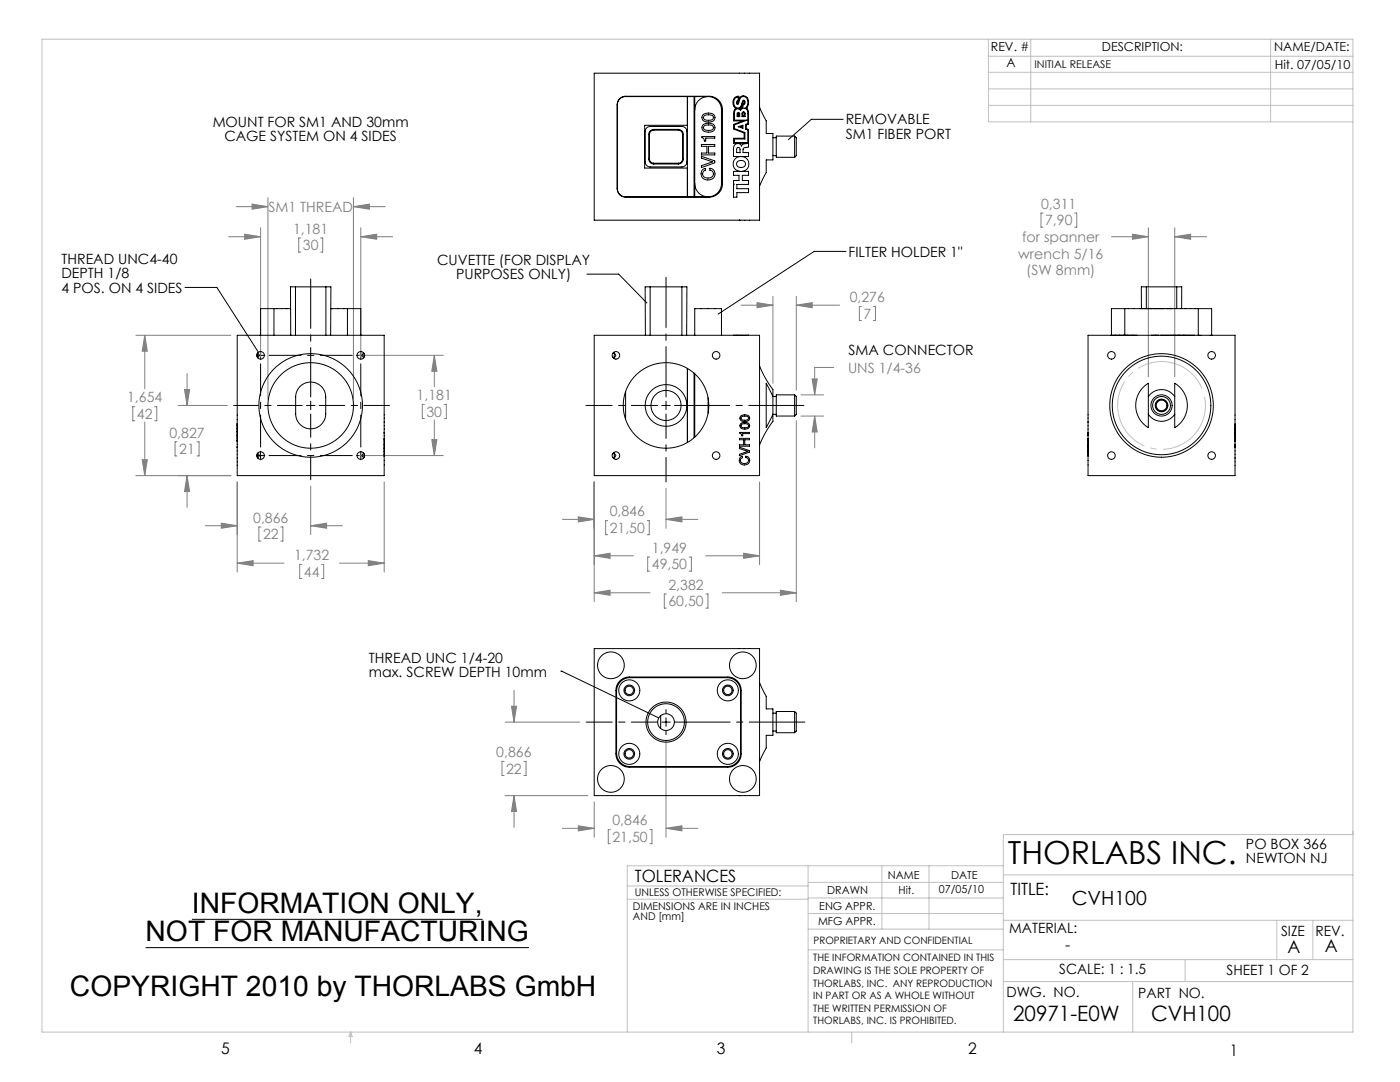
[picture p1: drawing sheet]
<svg xmlns="http://www.w3.org/2000/svg" width="279mm" height="216mm" viewBox="0 0 279 216" stroke-linecap="round" stroke-linejoin="round" font-family="sans-serif">
<g fill="none" stroke="#000" stroke-width=".2">
<path d="M168.3 23.8h-6.4l-4.5 4M36.9 57.4h6.4l8.3 12.9M117.1 54.7h6.4l5.6 5.8M168.8 50.2h-6.3l-19.2 12.5M51.2 70.9h1.7M52 70.1v1.7M71.2 70.9h1.7M72 70.1v1.7M51.2 90.9h1.7M52 90.1v1.7M61.2 80.9h1.7M62 80.1v1.7"/>
<path d="M71.2 90.9h1.7M72 90.1v1.7M132.1 80.9h1.7M132.9 80.1v1.7M111.9 133.9l19.6 9.4M132.1 144.1h1.7M132.9 143.2v1.7M29.1 189.1h76.5M38.3 183.4h58"/>
</g>
<path d="M240.2 78.3a8.8 8.8 0 0 0-14.6-3.6 8.8 8.8 0 0 0 3.7 14.6 8.8 8.8 0 0 0 11.1-10.1l-.2-.9" fill="none" stroke="#c0c0c0" stroke-width=".2" stroke-dasharray="15.2 1.3 1.3 1.3" stroke-dashoffset="-.9" stroke-linecap="butt"/>
<g fill="none" stroke="#808080" stroke-width=".2">
<path d="M53.5 39.5v40.1M70.5 39.5v40.1M45.7 47.2h6.3M47.1 41.2h6.4M48.8 46.7l3.2 .5-3.2 .5zM50.3 40.7l3.2 .5-3.2 .5zM52 45.5v25.7M60 47.5h-.4v2.8h.4M64 47.5h.4v2.8h-.4M70.5 41.2h6.4M70.5 41.2l3.2-.5v1zM72 45.5v25.7"/>
<path d="M72 47.2h6.4M72 47.2l3.2-.5v1zM154.3 59.1v17.4M158.9 59.1v18.8M208.2 42.5h-.4v2.8h.4M214.5 42.5h.4v2.8h-.4M221.8 47.2h7.4M226 46.7l3.2 .5-3.2 .5zM229.2 45.5v29.7M234.4 47.2h6.4M234.4 45.5v29.7M234.4 47.2l3.2-.5v1z"/>
<path d="M27.1 66.9h19M28.9 66.9v10.7M28.9 66.9l.5 3.2h-1zM36.8 77.7h1l-.5 3.2zM37.3 74.6v6.3M71.7 70.9h16.8M86.7 70.9v6.2M86.7 70.9l.5 3.2h-1zM147.9 60.9h6.4M151.1 60.4l3.2 .5-3.2 .5zM158.9 60.9h8.7M158.9 60.9l3.2-.5v1z"/>
<path d="M159.9 78.8h4.5M162.1 75.6h1l-.5 3.2zM166.4 73.3h-3.8v5.5M171.9 61.1h-.4v2.9h.4M174.3 61.1h.4v2.9h-.4M26.9 81.2h-.4v2.8h.4M27.1 94.9h19M28.4 91.7h1l-.5 3.2zM28.9 84.2v10.7M30.9 81.2h.4v2.8h-.4M35.4 88.2h-.5v2.8h.5M35.6 80.9h9.8"/>
<path d="M37.3 94.9v6.4M37.3 94.9l.5 3.2h-1zM39.3 88.2h.4v2.8h-.4M47.3 96.2v18M62 97v9.7M71.7 90.9h16.8M76.7 96.2v18M84.7 80.7h-.4v2.8h.4M86.2 87.7h1l-.5 3.2zM86.7 83.8v7.1M88.7 80.7h.4v2.8h-.4M118.6 96.2v23.9"/>
<path d="M132.9 97.4v8M151.6 96.2v16.5M158.9 84v36.1M159.9 83h4.5M162.6 83v6.4M162.6 83l.5 3.2h-1zM41 104.9h6.3M44.2 104.4l3.1 .5-3.1 .5zM47.3 112.4h9.4M47.3 112.4l3.2-.5v1zM52.1 105.2h-.4v2.8h.4M56 105.2h.5v2.8h-.5"/>
<path d="M60.2 112.6h-.4v2.8h.4M62 104.9h6.4M62 104.9l3.2-.5v1zM64.2 112.6h.4v2.8h-.4M67.7 112.4h9M73.5 111.9l3.2 .5-3.2 .5zM112.2 103.6h6.4M115.4 103.1l3.2 .5-3.2 .5zM118.6 110.9h7.8M118.6 118.3h11.1M118.6 110.9l3.2-.5v1zM118.6 118.3l3.2-.5v1z"/>
<path d="M121.3 103.9h-.4v2.8h.4M129.2 103.9h.4v2.8h-.4M129.7 111.2h-.4v2.8h.4M132.9 103.6h6.4M132.9 103.6l3.2-.5v1zM133 118.5h-.4v2.8h.4M137.6 111.2h.4v2.8h-.4M140.8 110.9h10.8M140.9 118.5h.4v2.8h-.4M144.1 118.3h14.8M148.4 110.4l3.2 .5-3.2 .5zM155.7 117.8l3.2 .5-3.2 .5z"/>
<path d="M102.6 137.7v6.4M100.6 151.9h-.4v2.8h.4M100.8 158.8h16.5M100.8 144.1h14.9M102.1 140.9h1l-.5 3.2zM102.6 158.8v6.3M102.6 158.8l.5 3.1h-1zM104.6 151.9h.4v2.8h-.4M132.9 147.9v19.2M112.2 165.3h6.4M115.4 164.8l3.2 .5-3.2 .5zM118.6 160v7.1"/>
<path d="M121.8 165.5h-.4v2.8h.4M129.7 165.5h.4v2.8h-.4M132.9 165.3h6.4M132.9 165.3l3.2-.5v1z"/>
</g>
<path d="M62 79.2v-23.5" fill="none" stroke="#000" stroke-width=".2" stroke-dasharray="15.2 1.3 1.3 1.3" stroke-dashoffset="5.4"/>
<path d="M60.3 80.9h-13.7" fill="none" stroke="#000" stroke-width=".2" stroke-dasharray="15.2 1.3 1.3 1.3" stroke-dashoffset="10.3"/>
<path d="M62 82.6v13.1" fill="none" stroke="#000" stroke-width=".2" stroke-dasharray="15.2 1.3 1.3 1.3" stroke-dashoffset="10.6"/>
<path d="M63.7 80.9h14" fill="none" stroke="#000" stroke-width=".2" stroke-dasharray="15.2 1.3 1.3 1.3" stroke-dashoffset="10.1"/>
<path d="M53.7 70.9h16.6M52 89.2v-16.6M53.7 90.9h16.6M72 89.2v-16.6" fill="none" stroke="#000" stroke-width=".2" stroke-dasharray="15.2 1.3 1.3 1.3" stroke-dashoffset="8.8"/>
<path d="M132.9 79.2v-23.9" fill="none" stroke="#000" stroke-width=".2" stroke-dasharray="15.2 1.3 1.3 1.3" stroke-dashoffset="5.2"/>
<path d="M131.2 80.9h-14.3M131.2 144.1h-14.2" fill="none" stroke="#000" stroke-width=".2" stroke-dasharray="15.2 1.3 1.3 1.3" stroke-dashoffset="10"/>
<path d="M132.9 82.6v13.6" fill="none" stroke="#000" stroke-width=".2" stroke-dasharray="15.2 1.3 1.3 1.3" stroke-dashoffset="10.4"/>
<path d="M134.6 80.9h25.8" fill="none" stroke="#000" stroke-width=".2" stroke-dasharray="15.2 1.3 1.3 1.3" stroke-dashoffset="4.2"/>
<path d="M132.9 142.4v-.8M132.9 145.8v.8" fill="none" stroke="#000" stroke-width=".2" stroke-dasharray="15.2 1.3 1.3 1.3"/>
<path d="M134.6 144.1h26" fill="none" stroke="#000" stroke-width=".2" stroke-dasharray="15.2 1.3 1.3 1.3" stroke-dashoffset="4.1"/>
<g fill="none" stroke="#c0c0c0" stroke-width=".2">
<path d="M8.4 7.8h261.6v198.1h-261.6zM197.3 7.8v16.5h72.7M197.3 11.2h72.7M197.3 14.4h72.7M197.3 17.7h72.7M205.7 7.8v16.5M253.6 7.8v16.5M197.3 21h72.7M125.2 176.8h36.1M125.2 179.4h36.1M161.3 172.7v33.2M161.3 179.2h38.9"/>
<path d="M161.3 176.1h38.9M176 172.7v12.7M185.4 172.7v12.7M200.2 172.7h-75v33.2M200.2 174.6h69.8M270 166.5h-69.8v39.4M161.3 185.4h38.9M161.3 182.3h38.9M161.3 189.5h38.9M200.2 183.6h69.8M200.2 195.9h69.8M200.2 191.5h69.8"/>
<path d="M226.1 195.9v10M236.5 191.5v4.4M254.8 183.6v7.9M262 183.7v7.8M70 205.9v2.2M70 205.9l.3 .9h-.7zM170 205.9v2.2"/>
</g>
<path d="M44.2 104.4l3.1 .5-3.1 .5zM62 104.9l3.2-.5v1zM47.3 112.4l3.2-.5v1zM73.5 111.9l3.2 .5-3.2 .5zM36.8 77.7h1l-.5 3.2zM37.3 94.9l.5 3.2h-1zM28.4 91.7h1l-.5 3.2zM28.9 66.9l.5 3.2h-1zM50.3 40.7l3.2 .5-3.2 .5zM70.5 41.2l3.2-.5v1zM48.8 46.7l3.2 .5-3.2 .5zM72 47.2l3.2-.5v1zM86.7 70.9l.5 3.2h-1zM86.2 87.7h1l-.5 3.2zM115.4 103.1l3.2 .5-3.2 .5zM132.9 103.6l3.2-.5v1zM118.6 110.9l3.2-.5v1zM148.4 110.4l3.2 .5-3.2 .5zM118.6 118.3l3.2-.5v1zM155.7 117.8l3.2 .5-3.2 .5zM162.6 83l.5 3.2h-1zM162.1 75.6h1l-.5 3.2zM158.9 60.9l3.2-.5v1zM151.1 60.4l3.2 .5-3.2 .5zM132.9 165.3l3.2-.5v1zM115.4 164.8l3.2 .5-3.2 .5zM102.6 158.8l.5 3.1h-1zM102.1 140.9h1l-.5 3.2zM226 46.7l3.2 .5-3.2 .5zM234.4 47.2l3.2-.5v1z" fill="#808080"/>
<g fill="none" stroke="#000" stroke-width=".2">
<path d="M118.6 14.6h33v29.3h-33zM123.6 19.8l.5-.4 .8-.2h16.6a2.67 2.67 0 0 1 2.7 2.7v14.8a2.67 2.67 0 0 1-2.7 2.6h-16.6a1.67 1.67 0 0 1-1.7-1.6v-16.8l.1-.6zM137.2 19.3v20M141.3 19.3h-2.6v20h2.6M146.7 19.4l.7-.2v.7a.99 .99 0 0 1 1.2-.8 .99 .99 0 0 1 .8 1.2l-.1 .8-.4 .5 .4 .3 .1 .5v2.4l-.5 .1v.8l.5 .1v3.5l-.3 .1a.6 .6 0 0 0-.8 .5v.5h1.1v.8h-3v-1.5a.86 .86 0 0 1 .5-1 .86 .86 0 0 1 1.1 .4 1.22 1.22 0 0 1 1.2-.5h.1h-2.9v-1h2.1v-1.1l-2.1-.7v-1l1.9-.7h-1.9v-1.7l.2-.5 .3-.3a1.45 1.45 0 0 1-.2-2.2zM146.7 19.6l.6-.2v.7l-.2 .1-.1 .3a.23 .23 0 0 0 .1 .3 .23 .23 0 0 0 .3-.1 1.44 1.44 0 0 1 .9-1.4 1.27 1.27 0 0 1 1 1 1.27 1.27 0 0 1-.6 1.3h-.2l.6 .3 .1 .5v2.3l-.4 .1v1l.4 .1v2.5h-2.6v-.7h2.1v-1.3l-2.1-.8v-.7l2.5-.9h-2.5v-1.3a.69 .69 0 0 1 .3-.9 .69 .69 0 0 1 .9 .3l.5-.5v-.7a.46 .46 0 0 0 .4-.4 .46 .46 0 0 0-.4-.5l-.1 .1a1.61 1.61 0 0 1-.9 1.4 1.13 1.13 0 0 1-.9-.7 1.13 1.13 0 0 1 .3-1.2zM147.5 14.6h.1M148.5 14.6h.1M149.6 14.6h.1M123.2 20.9a1.67 1.67 0 0 1 1.7-1.6h13.6v20h-13.6a1.67 1.67 0 0 1-1.7-1.7M129 25.5l.8-.3h6.3a1 1 0 0 1 1 1v6.1a1 1 0 0 1-1 1h-6.3a1 1 0 0 1-1-1v-6.1zM129.5 31.7a1 1 0 0 0 1 1"/>
<path d="M129.5 26.8v4.9M129.5 26.8h.1M129.5 31.7h.1M129.6 31.7a.85 .85 0 0 0 .9 .9M129.6 26.8v4.9M130.5 25.8a1 1 0 0 0-1 1M130.5 26a.85 .85 0 0 0-.9 .8M130.5 32.7h4.9M130.5 25.8h4.9M130.5 25.8v.2M130.5 32.6v.1M130.5 26h4.9"/>
<path d="M130.5 32.6h4.9M135.4 25.8a1 1 0 0 1 1 1M135.4 26a.85 .85 0 0 1 .8 .8M135.4 25.8v.2M135.4 32.6v.1M136.2 31.7a.85 .85 0 0 1-.8 .9M136.2 26.8h.2M136.2 31.7h.2M136.2 26.8v4.9M136.4 31.7a1 1 0 0 1-1 1M136.4 26.8v4.9M137 32.6h.2"/>
<path d="M137 25.9h.2M137.2 25h-8.5v8.5h8.5M138.7 21.9a2.67 2.67 0 0 1 2.6-2.6 2.67 2.67 0 0 1 2.7 2.6v14.7a2.67 2.67 0 0 1-2.7 2.7 2.67 2.67 0 0 1-2.6-2.7M140 28.8h2.7v.4h-1.3v1.3h1.3v.4h-2.7v-.4h1.1v-1.3h-1.1zM140 31.2l2.7 .9v.4l-2.7 .9v-.3l2.2-.8-2.2-.7zM140.1 27.3h2.6v.3h-1.9v.5h-.2l-.2-.4-.3-.2zM140.2 33.9l.6-.3v.4a.81 .81 0 0 0-.5 1 .81 .81 0 0 0 1 .5 .81 .81 0 0 0 1-.6 .81 .81 0 0 0-.6-.9v-.4a1.21 1.21 0 0 1 .9 1.5 1.21 1.21 0 0 1-1.6 .8 1.21 1.21 0 0 1-.8-2zM140.3 22.9a1.65 1.65 0 0 1 2.4 .3 .98 .98 0 0 1-1.3 1.1 .94 .94 0 0 1-1.1-.3 .94 .94 0 0 1 0-1.1zM140.3 24.9a1.65 1.65 0 0 1 2.4 .4 .98 .98 0 0 1-1.3 1.1 .94 .94 0 0 1-1.1-.4 .94 .94 0 0 1 0-1.1zM140.5 23.2a1.54 1.54 0 0 1 1.9 .1 .69 .69 0 0 1-1 .7 .66 .66 0 0 1-.8-.1 .66 .66 0 0 1-.1-.7zM140.5 25.2a1.54 1.54 0 0 1 1.9 .1 .69 .69 0 0 1-1 .7 .66 .66 0 0 1-.8-.1 .66 .66 0 0 1-.1-.7zM146.4 36.8h.1"/>
<path d="M146.8 31.6a1.54 1.54 0 0 1 2.4 .3 1.54 1.54 0 0 1-.9 2.3h-.3h1.4v.8h-1.2v1h1.2v.8h-2.3v.9h2.3v.7h-2.3v.9h-.7v-3.3h1.1v-1h-1.1v-.8h1.4a1.49 1.49 0 0 1-1.4-1 1.49 1.49 0 0 1 .4-1.6zM147.1 29.5l.5 .1 .1 .8h-.7zM147.2 32.3a.88 .88 0 0 1 1-.3 .88 .88 0 0 1 .5 1 .86 .86 0 0 1-1.1 .4 .86 .86 0 0 1-.4-1.1zM147.2 22.5a.26 .26 0 0 1 .3 0 .26 .26 0 0 1 .1 .2v.6h-.5zM147.2 20.2h.2l-.2 .5zM147.3 22.6l.2 .1v.4h-.2zM147.3 25.3l1-.3v.6zM147.8 25.3l.3-.1v.2zM148 29.1h.1M148.1 21v.5l-.3 .3-.2-.1 .3-.3zM148.2 22.4a.32 .32 0 0 1 .3 0 .32 .32 0 0 1 .2 .3v.6h-.6zM148.3 22.5h.2l.1 .6h-.4z"/>
<path d="M148.4 20.2l.1 .1a.27 .27 0 0 1 0 .3 .27 .27 0 0 1-.3 .1zM151.6 21.4l1.3 2.7v2.5h1.4v5.3h-1.4v2.5l-1.3 2.7M154.3 31.1h.6M154.3 27.5h.6M158.6 27.2l.3 .3v3.6l-.3 .3M158.6 27.2v4.2M158.6 27.2h-3.7v4.2h3.7M59 57.2h-1v9.7M59 57.2h6M59 57.2v9.7M65 57.2h1v9.7M65 57.2v9.7"/>
<path d="M129.8 57.2h-1v9.7M129.8 57.2h6.3M129.8 57.2v9.7M136.1 57.2h1l-.1 9.7M136.1 57.2v9.7M147.5 43.9h.1M147.6 43.9h.1M147.7 43.9h.1M148.6 43.9h.1M149.6 43.9h.1M228.8 57.2h-1v4.4M228.8 57.2h6"/>
<path d="M228.8 57.2v4.4M234.8 57.2h1v4.4M234.8 57.2v4.4M47.3 66.9h29.4v28h-29.4zM51.3 70.6v.7M51.4 70.4l.4 .5-.4 .5M51.9 66.9h.1M54.7 61.6h-2.7v5.3M54.7 61.6h3.3M54.7 61.6v5.3M55.3 61.6h.1M56.2 61.6h.1"/>
<path d="M57.1 61.6h.1M57.3 61.6h.1M59.9 77.1a3 3 0 0 1 3.3-.6 3 3 0 0 1 1.8 2.7v3.4a3 3 0 0 1-3 3 3 3 0 0 1-3-3v-3.4a3 3 0 0 1 .9-2.1zM66 61.6h3.3M66.2 61.6h.1M66.3 61.6h.1M67.4 61.6h.1M68.6 61.6h.1M69.3 61.6h2.7v5.3M69.3 61.6v5.3M72.1 66.9h.1M72.6 70.4l-.4 .5 .4 .5"/>
<path d="M72.7 70.6v.7M118.6 66.9h33v28h-33zM122.3 71.3l.3 .1M122.6 70.4l-.3 .2M122.6 70.4v1M122.6 70.4l.3 .5-.3 .5M124.9 78.1v5.6M137.2 73.5v14.8M138.5 74.5v12.8M138.7 66.9v-5.3h5.3v5.3M138.7 74.6v12.6M139.9 61.6h.1"/>
<path d="M141.3 61.6h.1M141.3 79.4v3M142.7 61.6h.1M146.4 66.9h.1M147.1 66.9h.1M149.4 66.9h.1M151.6 73a23.6 23.6 0 0 0 2.7 4.8v1.3M154.3 79.1l-1.4-2.6v8.8l1.4-2.6M154.3 79.1h.6M154.3 79.1v3.6M158.6 78.8l.3 .3v3.6l-.3 .3M158.6 78.8v4.2"/>
<path d="M158.6 78.8h-3.7v4.2h3.7M217.1 66.9h29.4v28h-29.4zM221.7 66.9h.1M222.6 66.9h.1M223.4 66.9h.1M224.3 66.9h.1M224.5 61.6h-2.7v5.3M224.5 61.6h14.6M224.5 61.6v5.3M225.1 66.9h.1M225.2 61.6h.1M226.1 66.9h.1"/>
<path d="M226.4 61.6h.1M226.9 66.9h.1M227.5 61.6h.1M227.6 61.6h.1M228.6 61.6h.1M229 61.6h.1M229.2 79.1a3.2 3.2 0 0 1 5.2 0M229.2 79.1v-2.6a5.2 5.2 0 0 0 0 8.8v-2.6M229.2 79.1v3.6M229.8 66.9h.1M229.9 61.6h.1M230.2 61.6h.1"/>
<path d="M230.5 61.6h.1M230.6 66.9h.1M231.2 66.9h.1M231.7 66.9h.1M231.8 66.9h.1M231.9 61.6h.1M232.3 61.6h.1M232.9 61.6h.1M233.5 61.6h.1M233.8 61.6h.1M234.2 66.9h.1M234.4 79.1v-2.6a5.2 5.2 0 0 1 0 8.8v-2.6"/>
<path d="M234.4 79.1v3.6M234.7 61.6h.1M235.2 66.9h.1M235.4 66.9h.1M235.6 61.6h.1M236.2 66.9h.1M236.3 66.9h.1M236.5 61.6h.1M236.7 61.6h.1M237.6 61.6h.1M238.4 66.9h.1M238.5 61.6h.1"/>
<path d="M239.1 61.6h2.7v5.3M239.1 61.6v5.3M239.4 66.9h.1M239.5 66.9h.1M239.7 66.9h.1M241.5 66.9h.1M242 66.9h.1M47.3 84.5h.1M47.3 83.7h.1M47.3 82.8h.1M47.3 86.9h.1M47.3 86.6h.1"/>
<path d="M47.3 85h.1M47.3 84.7h.1M47.3 85.5h.1M47.3 86.1h.1M47.3 86.4h.1M47.3 88.1h.1M47.3 87.9h.1M47.3 90.6h.1M47.3 92.8h.1M47.3 92.2h.1M47.3 91.3h.1M47.3 89.3h.1"/>
<path d="M47.3 89.1h.1M47.3 90h.1M47.3 91.5h.1M47.3 88.6h.1M51.3 90.6v.7M51.4 90.4l.4 .5-.4 .5M72.6 90.4l-.4 .5 .4 .5M72.7 90.6v.7M76.7 91h.1M76.7 91.9h.1M76.7 92.8h.1M76.7 85h.1"/>
<path d="M76.7 88.7h.1M76.7 89h.1M76.7 90.6h.1M76.7 90.9h.1M76.7 87.5h.1M76.7 87.7h.1M76.7 90.1h.1M76.7 89.5h.1M76.7 89.2h.1M76.7 86.5h.1M76.7 87h.1M76.7 86.3h.1"/>
<path d="M76.7 82.8h.1M76.7 83.4h.1M76.7 84.1h.1M76.7 84.3h.1M76.7 85.6h.1M122.3 91.3l.3 .1M122.6 90.4l-.3 .2M122.6 90.4v1M122.6 90.4l.3 .5-.3 .5M147.6 87.5h2v.2h-1v1h1v.3h-2v-.3h.8v-1h-.8zM147.6 89.2l2 .7v.3l-2 .7v-.3l1.7-.5-1.7-.6zM147.7 86.3h1.9v.2h-1.4v.5h-.2z"/>
<path d="M147.7 91.3l.5-.2v.2a.61 .61 0 0 0-.4 .8 .61 .61 0 0 0 .8 .4 .61 .61 0 0 0 .8-.5 .61 .61 0 0 0-.6-.7v-.3a.91 .91 0 0 1 .8 1.2 .91 .91 0 0 1-1.3 .6 .91 .91 0 0 1-.6-1.5zM147.8 83a1.24 1.24 0 0 1 1.8 .3 .9 .9 0 0 1-1.4 .8 .62 .62 0 0 1-.5-.5 .62 .62 0 0 1 .1-.6zM147.8 84.5a1.24 1.24 0 0 1 1.8 .3 .9 .9 0 0 1-1.4 .8 .62 .62 0 0 1-.5-.5 .62 .62 0 0 1 .1-.6zM148 83.2a.95 .95 0 0 1 1.4 .2 .88 .88 0 0 1-1.5 0zM148 84.7a.95 .95 0 0 1 1.4 .3 .88 .88 0 0 1-1.5 0zM154.3 82.7v1.4a20 20 0 0 0-2.7 4.7M154.3 82.7h.6M217.1 91h.1M217.1 91.9h.1M217.1 92.8h.1M217.1 85h.1M217.1 88.7h.1"/>
<path d="M217.1 89h.1M217.1 90.9h.1M217.1 87.5h.1M217.1 87.7h.1M217.1 89.2h.1M217.1 87h.1M217.1 86.3h.1M217.1 82.8h.1M217.1 83.4h.1M217.1 84.1h.1M217.1 84.3h.1M217.1 85.6h.1"/>
<path d="M217.1 86.5h.1M217.1 89.9h.1M217.1 90.2h.1M229.2 82.7a3.2 3.2 0 0 0 5.2 0M246.5 84.6h.1M246.5 82.8h.1M246.5 86.9h.1M246.5 86.6h.1M246.5 84.7h.1M246.5 86.4h.1M246.5 88.1h.1M246.5 87.9h.1"/>
<path d="M246.5 90.6h.1M246.5 92.8h.1M246.5 92.2h.1M246.5 91.3h.1M246.5 89.3h.1M246.5 90h.1M246.5 91.5h.1M246.5 88.6h.1M246.5 83.7h.1M246.5 85.4h.1M246.5 85.7h.1M246.5 89.1h.1"/>
<path d="M118.6 129.4h33v29.4h-33zM123.6 136a2.66 2.66 0 0 1 2-.9h19.7a2.67 2.67 0 0 1 2.6 2.7v12.6a2.67 2.67 0 0 1-2.6 2.7h-19.7a2.67 2.67 0 0 1-2.7-2.7v-12.6a2.67 2.67 0 0 1 .7-1.8zM123.7 136.1a2.67 2.67 0 0 1 2-.9h19.4a2.67 2.67 0 0 1 2.7 2.7v12.4a2.67 2.67 0 0 1-2.7 2.7h-19.4a2.67 2.67 0 0 1-2.6-2.7v-12.4a2.67 2.67 0 0 1 .6-1.8zM147.5 129.4h.1M148.5 129.4h.1M149.6 129.4h.1M151.6 136.2l1.3 2.7v2.6h1.4v5.2h-1.4v2.5l-1.3 2.8M131.9 142.8v2.6M147.5 158.8h.1M147.6 158.8h.1M147.7 158.8h.1M148.6 158.8h.1"/>
<path d="M149.6 158.8h.1M154.3 145.9h.6M154.3 142.3h.6M158.6 142v4.2M158.6 142h-3.7v4.2h3.7M158.6 142l.3 .3v3.6l-.3 .3"/>
<circle cx="52" cy="70.9" r=".75"/>
<circle cx="72" cy="70.9" r=".75"/>
<circle cx="122.9" cy="70.9" r=".75"/>
<circle cx="142.9" cy="70.9" r=".75"/>
<circle cx="221.8" cy="70.9" r=".75"/>
<circle cx="241.8" cy="70.9" r=".75"/>
<circle cx="52" cy="90.9" r=".75"/>
<circle cx="62" cy="80.9" r="8.5"/>
<circle cx="62" cy="80.9" r="10.3"/>
<circle cx="72" cy="90.9" r=".75"/>
<circle cx="122.9" cy="90.9" r=".75"/>
<circle cx="132.9" cy="80.9" r="8.5"/>
<circle cx="132.9" cy="80.9" r="3"/>
<circle cx="132.9" cy="80.9" r="4.2"/>
<circle cx="142.9" cy="90.9" r=".75"/>
<circle cx="221.8" cy="90.9" r=".75"/>
<circle cx="231.8" cy="80.9" r="1.26"/>
<circle cx="231.8" cy="80.9" r="1.06"/>
<circle cx="231.8" cy="80.9" r="9.8"/>
<circle cx="231.8" cy="80.9" r="10.3"/>
<circle cx="231.8" cy="80.9" r="2.12"/>
<circle cx="231.8" cy="80.9" r="1.78"/>
<circle cx="241.8" cy="90.9" r=".75"/>
<circle cx="121.9" cy="132.8" r="2.67"/>
<circle cx="125.6" cy="137.8" r=".83"/>
<circle cx="125.6" cy="137.8" r="2.1"/>
<circle cx="125.6" cy="137.8" r="1.07"/>
<circle cx="145.3" cy="137.8" r=".83"/>
<circle cx="145.3" cy="137.8" r="2.1"/>
<circle cx="145.3" cy="137.8" r="1.07"/>
<circle cx="148.3" cy="132.8" r="2.67"/>
<circle cx="121.9" cy="155.4" r="2.67"/>
<circle cx="125.6" cy="150.4" r=".83"/>
<circle cx="125.6" cy="150.4" r="2.1"/>
<circle cx="125.6" cy="150.4" r="1.07"/>
<circle cx="132.9" cy="144.1" r="4"/>
<circle cx="132.9" cy="144.1" r="1.67"/>
<circle cx="132.9" cy="144.1" r="3.7"/>
<circle cx="145.3" cy="150.4" r=".83"/>
<circle cx="145.3" cy="150.4" r="2.1"/>
<circle cx="145.3" cy="150.4" r="1.07"/>
<circle cx="148.3" cy="155.4" r="2.67"/>
</g>
<text font-size="6.3" x="201.1" y="172.5">THORLABS INC.</text>
<g font-size="5.6">
<text x="38.3" y="182.2">INFORMATION ONLY,</text>
<text x="29.1" y="187.8">NOT FOR MANUFACTURING</text>
<text x="14" y="198.7">COPYRIGHT 2010 by THORLABS GmbH</text>
</g>
<g font-size="4.2">
<text x="202.2" y="203.7">20971-E0W</text>
<text x="229.7" y="203.7">CVH100</text>
</g>
<text font-size="3.9" x="213.9" y="180.5">CVH100</text>
<g font-size="3.5">
<text x="257" y="190.2">A</text>
<text x="264.4" y="190.1">A</text>
</g>
<g font-size="3.4">
<text x="126.7" y="176.1">TOLERANCES</text>
<text x="201.6" y="178.6">TITLE:</text>
</g>
<g font-size="3.2">
<text x="44.2" y="210.4">5</text>
<text x="94.6" y="210.3">4</text>
<text x="143.1" y="210.4">3</text>
<text x="193.2" y="210.3">2</text>
<text x="245.4" y="210.6">1</text>
</g>
<text font-size="3" x="212.6" y="189.6">-</text>
<g font-size="2.8">
<text x="42.4" y="25.4">MOUNT FOR SM1 AND 30mm</text>
<text x="44.8" y="28.2">CAGE SYSTEM ON 4 SIDES</text>
<text x="168.8" y="24.8">REMOVABLE</text>
<text x="168.8" y="27.7">SM1 FIBER PORT</text>
<text x="12.3" y="52.7">THREAD UNC4-40</text>
<text x="87.2" y="52.9">CUVETTE (FOR DISPLAY</text>
<text x="169.3" y="51.3">FILTER HOLDER 1&quot;</text>
<text x="12.3" y="55.6">DEPTH 1/8</text>
<text x="12.3" y="58.4">4 POS. ON 4 SIDES</text>
<text x="91" y="55.8">PURPOSES ONLY)</text>
<text x="169.3" y="70.9">SMA CONNECTOR</text>
<text x="73.6" y="132.2">THREAD UNC 1/4-20</text>
<text x="73.6" y="135">max. SCREW DEPTH 10mm</text>
<text x="248.7" y="169.4">PO BOX 366</text>
<text x="248.7" y="172.2">NEWTON NJ</text>
<text x="201.4" y="186.2">MATERIAL:</text>
<text x="255.7" y="186.8">SIZE</text>
<text x="262.5" y="186.8">REV.</text>
<text x="211.4" y="194.3">SCALE: 1 : 1.5</text>
<text x="244.8" y="194.5">SHEET 1 OF 2</text>
<text x="200.9" y="199">DWG. NO.</text>
<text x="227.2" y="199">PART NO.</text>
</g>
<g font-size="2.8" fill="#808080">
<text x="207.8" y="41.6">0,311</text>
<text x="53.6" y="42.3">SM1 THREAD</text>
<text x="58.5" y="46.6">1,181</text>
<text x="208.6" y="45">7,90</text>
<text x="60.4" y="49.9">30</text>
<text x="203.2" y="51.6">wrench 5/16</text>
<text x="204" y="48.3">for spanner</text>
<text x="204.8" y="54.9">(SW 8mm)</text>
<text x="169.6" y="60.3">0,276</text>
<text x="172.3" y="63.6">7</text>
<text x="169.2" y="74.4">UNS 1/4-36</text>
<text x="25.4" y="80.3">1,654</text>
<text x="27.3" y="83.6">42</text>
<text x="83.2" y="79.8">1,181</text>
<text x="85.1" y="83.2">30</text>
<text x="33.8" y="87.3">0,827</text>
<text x="35.8" y="90.6">21</text>
<text x="50.5" y="104.3">0,866</text>
<text x="52.5" y="107.6">22</text>
<text x="121.7" y="103">0,846</text>
<text x="121.7" y="106.3">21,50</text>
<text x="58.7" y="111.8">1,732</text>
<text x="130.1" y="110.3">1,949</text>
<text x="130.1" y="113.6">49,50</text>
<text x="60.6" y="115.1">44</text>
<text x="133.4" y="117.7">2,382</text>
<text x="133.4" y="121">60,50</text>
<text x="99.1" y="151.1">0,866</text>
<text x="101" y="154.4">22</text>
<text x="122.2" y="164.7">0,846</text>
<text x="122.2" y="168">21,50</text>
</g>
<g font-size="2.5">
<text x="197.7" y="10.3">REV. #</text>
<text x="219.9" y="10.2">DESCRIPTION:</text>
<text x="254.3" y="10.2">NAME/DATE:</text>
<text x="200.9" y="13.4">A</text>
<text x="254.4" y="13.7">Hit. 07/05/10</text>
</g>
<g font-size="2.2">
<text x="165.1" y="178.4">DRAWN</text>
<text x="177.2" y="175.3">NAME</text>
<text x="179.3" y="178.3">Hit.</text>
<text x="187.4" y="178.3">07/05/10</text>
<text x="189.8" y="175.4">DATE</text>
<text x="163.3" y="184.6">MFG APPR.</text>
<text x="163.5" y="181.5">ENG APPR.</text>
</g>
<g font-size="2.1">
<text x="206.5" y="13.6">INITIAL RELEASE</text>
<text x="126.7" y="178.8">UNLESS OTHERWISE SPECIFIED:</text>
<text x="126.3" y="181.5">DIMENSIONS ARE IN INCHES</text>
<text x="126.3" y="183.6">AND [mm]</text>
</g>
<g font-size="2">
<text x="162.3" y="191.8">THE INFORMATION CONTAINED IN THIS</text>
<text x="162.4" y="188.3">PROPRIETARY AND CONFIDENTIAL</text>
<text x="162.3" y="194.3">DRAWING IS THE SOLE PROPERTY OF</text>
<text x="162.3" y="196.9">THORLABS, INC. ANY REPRODUCTION</text>
<text x="162.3" y="199.4">IN PART OR AS A WHOLE WITHOUT</text>
<text x="162.3" y="201.9">THE WRITTEN PERMISSION OF</text>
<text x="162.3" y="204.4">THORLABS, INC. IS PROHIBITED.</text>
</g>
</svg>
